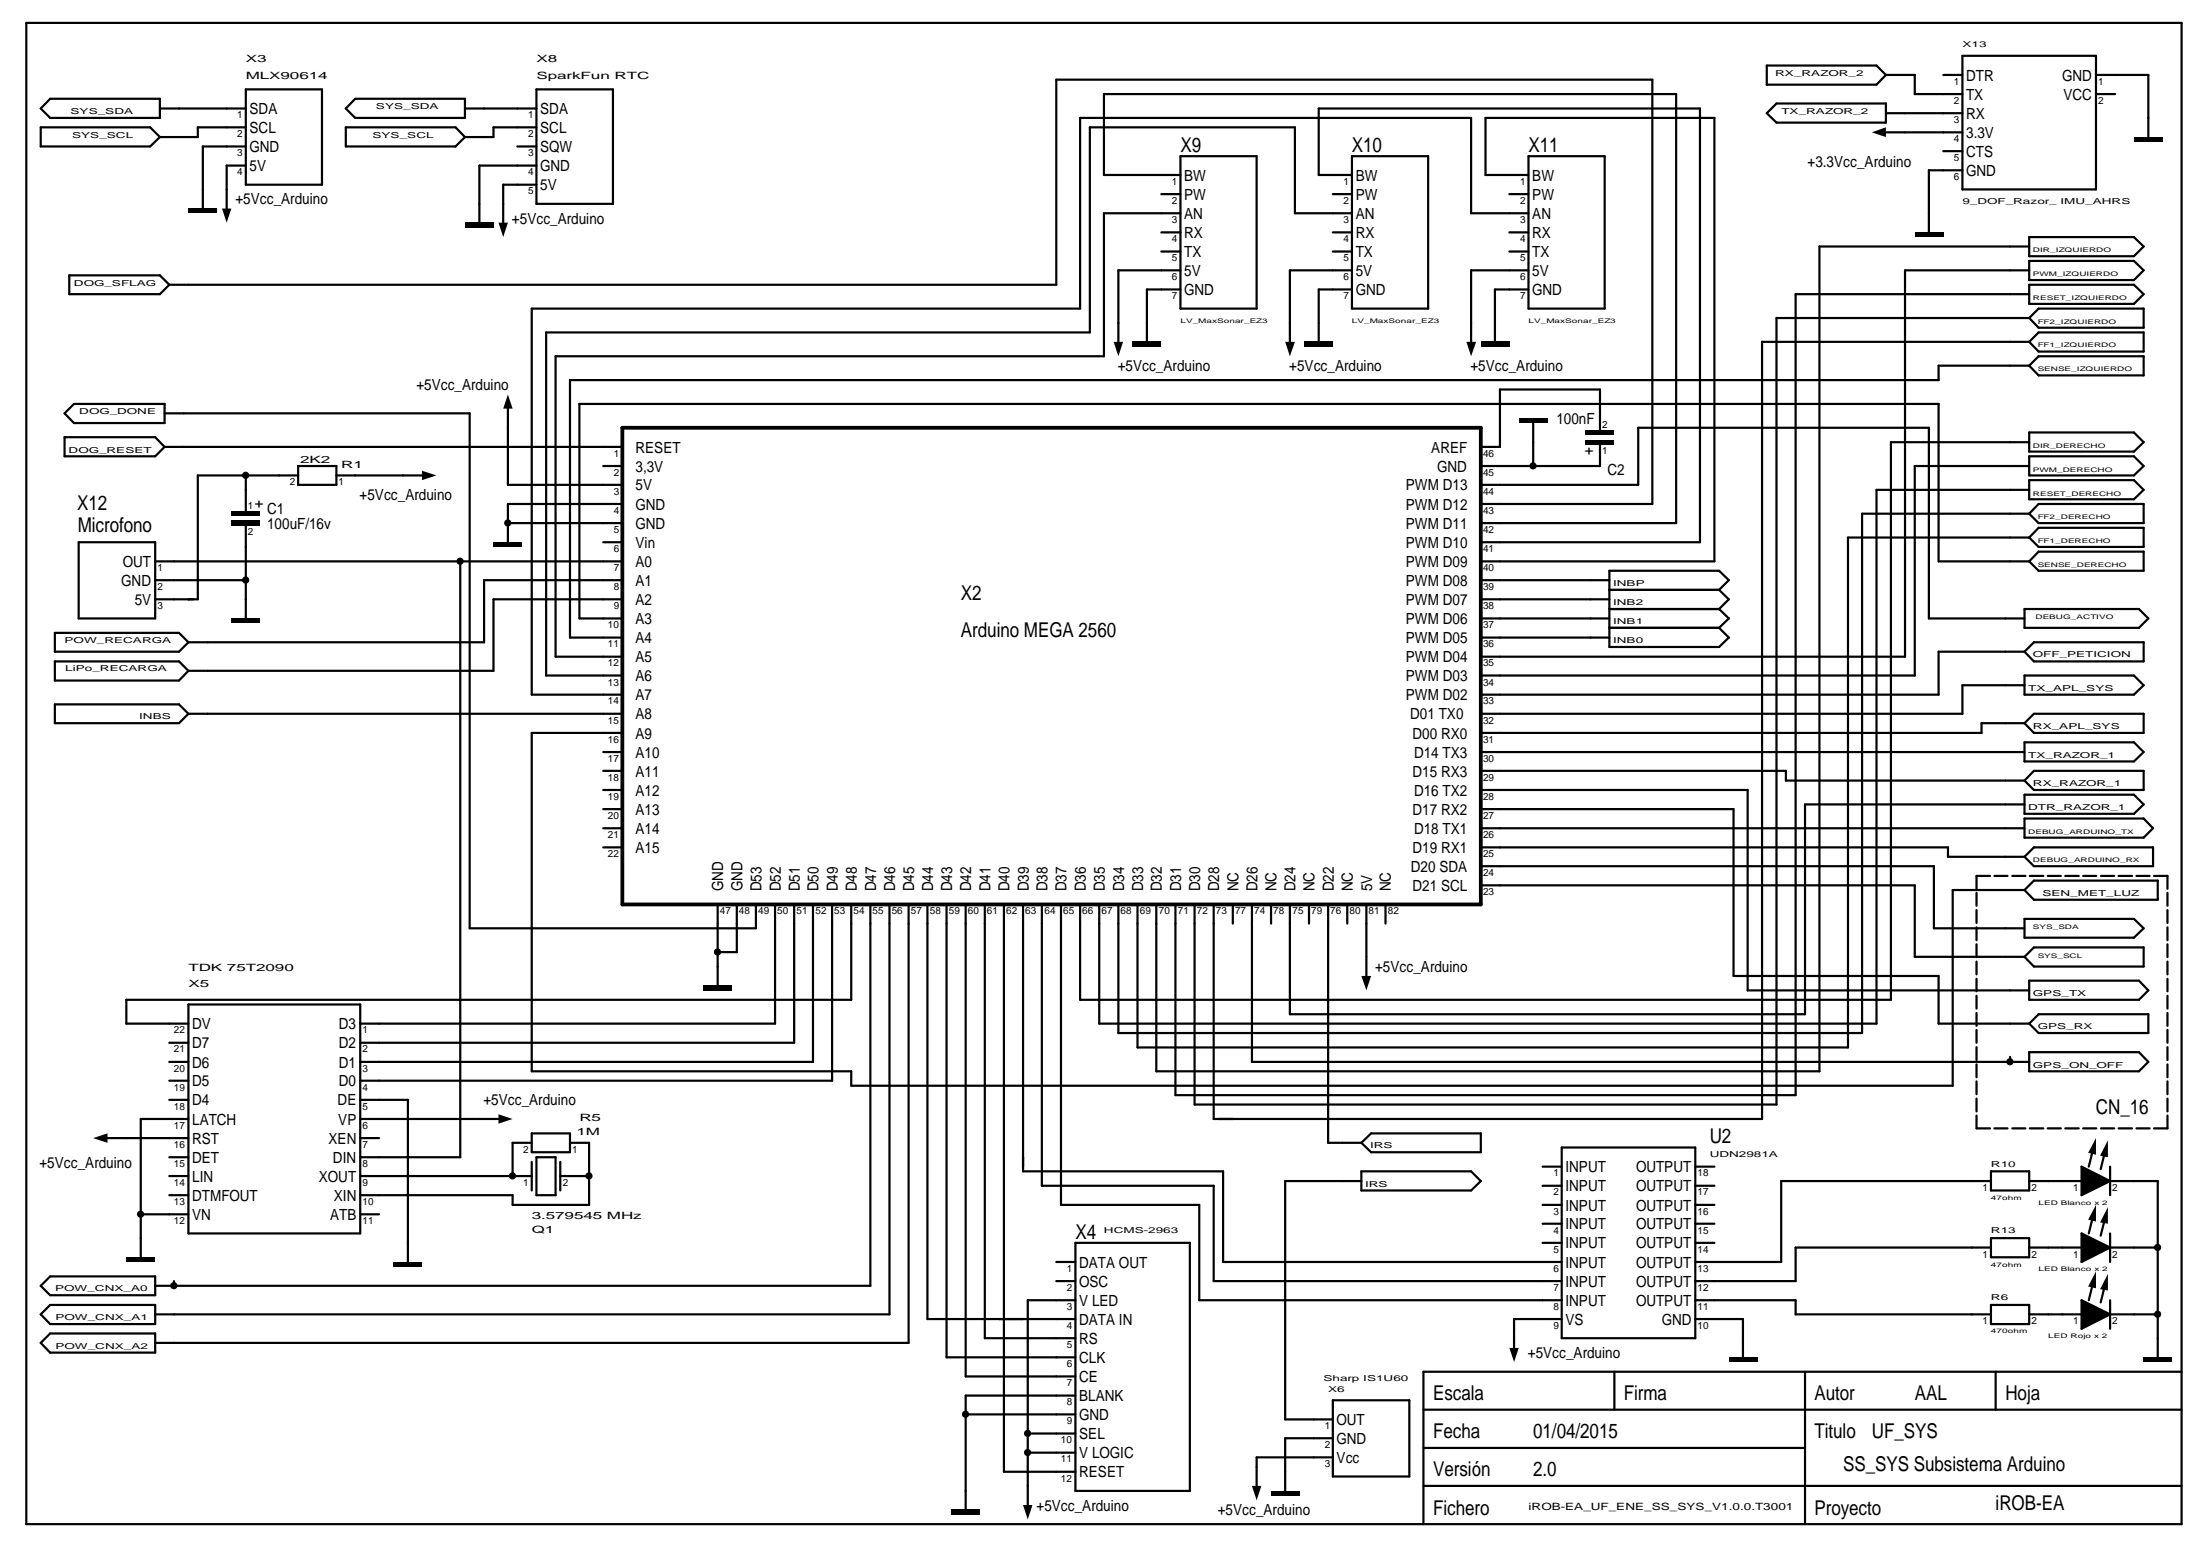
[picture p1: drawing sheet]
<svg xmlns="http://www.w3.org/2000/svg" width="297mm" height="210mm" viewBox="0 0 297 210" stroke-linecap="round" stroke-linejoin="round" font-family="sans-serif">
<g fill="none" stroke="#000" stroke-width=".3">
<path d="M3.6 3.1h291v202.6h-291zM5.5 17.2h14.8l1.3 1.3-1.3 1.3h-14.8zM6.8 13.3h14.8v2.6h-14.8l-1.3-1.3zM21.6 14.6h11.6M33.2 12.1h10.3v12.8h-10.3zM33.2 17.2h-6.5v1.3h-5.1M33.2 19.8h-5.8v8.4M46.7 17.2h14.8l1.3 1.3-1.3 1.3h-14.8zM48 13.3h14.8v2.6h-14.8l-1.3-1.3zM62.8 14.6h9.6M69.8 19.8h2.6M72.4 12.1h10.4v15.4h-10.4z"/>
<path d="M72.4 17.2h-5.8v1.3h-3.8M238.5 8.8h14.9l1.2 1.3-1.2 1.3h-14.9zM238.5 15.3l1.4-1.3h14.7v2.6h-14.7zM254.6 10.1h3.9v2.6h6.5M254.6 15.3h10.4M254.6 17.9h10.4M262.4 10.1h2.6M265 7.5h18v18.1h-18zM283 10.1h7.1v8.4M283 12.7h2.6M9.4 37.2h12.2l1.3 1.2-1.3 1.3h-12.2zM22.9 38.4h119.7v-27.6h80.5v57.2h-23.2"/>
<path d="M33.2 22.4h-2.6v5.8M72.4 24.9h-4.5v5.2M72.4 22.4h-7.7v7.7M156.8 34h2.6M156.8 31.4h2.6M156.8 26.2h2.6M159.4 23.6h-10.3v-10.9h77.2v57.9h-26.4M159.4 36.5h-8.4v9.6M159.4 39.1h-4.5v7M159.4 28.8h-10.3v19.3h-74.1v40.5h9M159.4 21.1h10.3v20.6h-10.3zM180 34h2.5"/>
<path d="M180 31.4h2.5M180 26.2h2.5M182.5 36.5h-8.3v9.6M182.5 23.6h-4.4v-9h51.4v58.6h-29.6M182.5 39.1h-4.4v7M182.5 28.8h-7.7v-11.6h-27.7v27.7h-73.4v46.3h10.3M182.5 21.1h10.3v20.6h-10.3zM203.8 34h2.6M203.8 31.4h2.6M203.8 26.2h2.6M206.4 28.8h-7.8v-12.9h-52.8v25.8h-74v52.1h12.2M206.4 36.5h-7.8v9.6"/>
<path d="M206.4 39.1h-4.6v7M206.4 21.1h10.3v20.6h-10.3zM206.4 23.6h-5.8v-7.7h30.9v59.9h-31.6M262.4 20.4h2.6M265 23h-4.6v8.4M274 32h14.1l1.3 1.3-1.3 1.3h-14.1zM274 35.2h14.1l1.3 1.3-1.3 1.3h-14.1zM274 38.4h14.1l1.3 1.3-1.3 1.3h-14.1zM274 33.3h-28.3v111.3h-89.6v-22.5M274 39.7h-31.6v108.1h-83.7v-25.7M274 36.5h-16.8v52.1h-57.3M8.7 55.8l1.3-1.3h12.2v2.6h-12.2z"/>
<path d="M8.7 59h12.3l1.2 1.3-1.2 1.3h-12.3zM22.2 55.8h41.2v69.5h38.7v-3.2M68.6 55.2v10.2h15.4M207 57.1v5.8M216 58.1v-5.5h-13.5v7.7h-2.6M216 60v2.9h-16.1M274 58.4h14.1l1.3 1.3-1.3 1.3h-14.1zM274 59.7h-18.7v75.3h-109.5v-12.9M274 49.4h-12.3v1.9h-184.7v34.8h7M274 42.9l1.2-1.2h14.2v2.5h-14.2zM274 46.1l1.2-1.2h14.2v2.6h-14.2zM274 49.4l1.2-1.3h14.2v2.6h-14.2z"/>
<path d="M274 46.1h-36.1v104.9h-74v-28.9M274 42.9h-34.1v106.2h-78.6v-27M10.6 73.2h10.4v10.3h-10.4zM21 78.3h12.2M21 75.8h63M22.2 60.3h61.8M33.2 64.2v4.8M33.2 71v12.5M40.3 64.2h-13.6v16.7h-5.7M40.3 62.9h5.1v2.5h-5.1zM45.4 64.2h11.6M62.1 75.8v80.4h-13.5"/>
<path d="M68.6 70.6h15.4M81.4 62.9h2.6M81.4 73.2h2.6M84 78.3h-18.6v8.4h-40M84 68h-15.4v5.2M199.9 78.3h17.4M199.9 65.4h21.3v-7.7h39.2v25.8h12.9M217.3 79.6h14.8M232.1 79.6l1.3-1.3-1.3-1.3h-14.8v10.3h14.8l1.3-1.2-1.3-1.3M232.1 79.6l1.3 1.3-1.3 1.3M274 61.6h14.1l1.3 1.3-1.3 1.3h-14.1zM274 64.8h14.1l1.3 1.3-1.3 1.3h-14.1z"/>
<path d="M274 66.1h-20.6v72.1h-105v-16.1M274 69.3h-22.6v70.1h-100.4v-17.3M274 75.8h-12.3v-21.3h-183.5v29h5.8M274 62.9h-15.5v28.3h-58.6M274 72.6h-24.5v68.8h-95.9v-19.3M275.2 74.5h14.2v2.5h-14.2l-1.2-1.2zM275.2 68h14.2v2.6h-14.2l-1.2-1.3zM275.2 71.2h14.2v2.6h-14.2l-1.2-1.2zM7.4 95.1h16.8l1.2 1.3-1.2 1.2h-16.8zM7.4 85.4h16.8l1.2 1.3-1.2 1.3h-16.8zM7.4 89.3h16.8l1.2 1.3-1.2 1.3h-16.8zM25.4 96.4h58.6"/>
<path d="M84 98.9h-12.2v45.7h43.1v2h148.7v-26.5h9.7M84 80.9h-17.4v9.7h-41.2M199.9 80.9h17.4M199.9 83.5h17.4M199.9 86.1h17.4M217.3 82.2h14.8M217.3 84.8h14.8M232.1 82.2l1.3 1.3-1.3 1.3M273.3 92.5h-8.3v3.9h-65.1M273.3 97.6l1.3-1.2h14.8v2.5h-14.8zM273.3 97.6h-5.8v1.3h-67.6M273.3 82.2h15.5l1.3 1.3-1.3 1.3h-15.5z"/>
<path d="M273.3 91.2h14.8l1.3 1.3-1.3 1.3h-14.8zM273.3 88l1.3-1.3h14.8v2.6h-14.8zM273.3 88h-11.6v5.8h-61.8M81.4 106.6h2.6M81.4 104.1h2.6M81.4 101.5h2.6M81.4 111.8h2.6M81.4 114.4h2.6M81.4 109.2h2.6M199.9 109.2h34.2v22.5h27.6v6.5h12.3M199.9 106.6h36.1v27.1h38M199.9 104.1h41.2v1.3h32.2"/>
<path d="M199.9 101.5h73.4M199.9 116.9h61.2v8.4h12.2M199.9 119.5h58.6v9.7h14.8M199.9 111.8h73.4M199.9 114.4h63.1v1.3h10.3M268.7 118.2h-1.8v1.8M269.3 118.2h1.8M271.7 118.2h1.8M273.3 108.6h-29.6v28.3h-69.5v-14.8M273.3 100.2h14.8l1.3 1.3-1.3 1.3h-14.8zM273.3 107.3h14.8l1.3 1.3-1.3 1.3h-14.8zM273.3 110.5h16.1l1.3 1.3-1.3 1.3h-16.1z"/>
<path d="M274.1 118.2h1.8M274.6 118.9h16.7v2.6h-16.7l-1.3-1.4zM274.6 104.1h14.8v2.5h-14.8l-1.3-1.2zM274.6 114.4h16.1v2.5h-16.1l-1.3-1.2zM276.5 118.2h1.8M278.8 118.2h1.9M281.3 118.2h1.7M283.7 118.2h1.8M286 118.2h1.9M288.5 118.2h1.7M290.8 118.2h1.8v1.8M25.4 135.6h23.2v30.9h-23.2z"/>
<path d="M96.9 122.1v10.9M99.5 122.1v6.4h-2.6M104.6 122.1v16.1h-56M107.2 122.1v18.7h-58.6M109.8 122.1v21.2h-61.2M112.3 122.1v23.8h-63.7M114.9 122.1v12.9h-97.8v3.2h8.3M117.5 122.1v51.5h-96.5M120.1 122.1v55.3h-99.1M122.7 122.1v59.2h-101.7M125.2 122.1v56h20M127.8 122.1v61.1h17.4"/>
<path d="M130.4 122.1v63.7h14.8M133 122.1v58.5h12.2M135.5 122.1v76.6h9.7M138.1 122.1v36h27v12.2h45.8M140.7 122.1v38h23.2v12.8h47M143.3 122.1v40.5h18.6v12.9h49M166.5 122.1v2.6M169 122.1v21.2h105M171.6 122.1v2.6M176.7 122.1v2.6M179.3 122.1v32.2h4.5M181.9 122.1v2.6"/>
<path d="M184.5 122.1v9.6M187.1 122.1v2.6M266.9 120.5v1.8M266.9 122.9v1.7M266.9 125.2v1.7M266.9 127.5v1.7M266.9 129.8v1.7M266.9 132.1v1.7M266.9 134.4v1.7M266.9 136.7v1.8M266.9 139v1.8M273.3 124h14.8l1.3 1.3-1.3 1.3h-14.8z"/>
<path d="M273.3 129.2l1.3-1.3h14.8v2.6h-14.8zM274 132.4h14.8l1.3 1.3-1.3 1.3h-14.8zM275.2 136.9h14.9v2.5h-14.9l-1.2-1.2zM292.6 120.5v1.8M292.6 122.9v1.7M292.6 125.2v1.7M292.6 127.5v1.7M292.6 129.8v1.7M292.6 132.1v1.7M292.6 134.4v1.7M292.6 136.7v1.8M292.6 139v1.8"/>
<path d="M14.5 153.6h10.9M22.9 143.3h2.5M22.9 158.7h2.5M22.9 156.2h2.5M22.9 148.5h2.5M22.9 145.9h2.5M22.9 140.8h2.5M25.4 151h-6.4v18.7M48.6 153.6h2.6M48.6 148.5h6.5v21.8M48.6 158.7h23.2M48.6 151h18.7"/>
<path d="M71.8 154.3h-2.6v4.4M71.8 153h5.2v2.5h-5.2zM71.8 156.8v3.9M72.4 156.2h2.6v5.1h-2.6zM75.6 158.7h3.9M75.6 156.8v3.9M77 154.3h2.5v8.3h-10.3v-1.3h-20.6M183.8 159.4h-10.3v32.2h6.5M183.8 158.1h14.8l1.3 1.3-1.3 1.3h-14.8zM183.8 154.3l1.3-1.3h14.8v2.5h-14.8zM208.3 157.5h2.6M210.9 154.9h18v25.7h-18z"/>
<path d="M228.9 157.5h2.6M266.9 150.6v1.7h1.8M266.9 141.4v1.7M266.9 143.7v1.7M266.9 146v1.7M266.9 148.3v1.7M268.8 159.4h-28.3v10.9h-11.6M268.8 158.1h5.2v2.6h-5.2zM269.3 152.3h1.8M271.4 142.7v.6M271.7 152.3h1.8M274 159.4h7"/>
<path d="M274 142h14.8l1.3 1.3-1.3 1.3h-14.8zM274.1 152.3h1.8M276.5 152.3h1.8M278.8 152.3h1.9M281 157.5l3.9 1.9-3.9 1.9zM281.3 152.3h1.7M282.7 154.9l-.7 2.6M283.7 152.3h1.8M284.3 155.2l-.7 2.6M284.9 159.4h6.4v23.8M284.9 157.5v3.8M286 152.3h1.9"/>
<path d="M288.5 152.3h1.7M292.6 141.4v1.7M292.6 143.7v1.7M292.6 146v1.7M292.6 148.3v1.7M292.6 150.6v1.7h-1.8M5.5 173.6l1.3-1.3h14.2v2.5h-14.2zM6.8 176.1h14.2v2.6h-14.2l-1.3-1.3zM19 163.9h6.4M22.9 161.3h2.5M23.5 172.9v.7M48.6 163.9h2.6"/>
<path d="M142.6 170.3h2.6M142.6 172.9h2.6M145.2 175.5h-6.4v27.7M145.2 167.8h15.5v33.5h-15.5zM208.3 160.1h2.6M208.3 162.6h2.6M208.3 165.2h2.6M208.3 167.8h2.6M210.9 178.1h-6.5v3.8M228.9 175.5h13.5v1.9h26.4M228.9 178.1h6.4v5.1M228.9 160.1h2.6"/>
<path d="M228.9 162.6h2.6M228.9 165.2h2.6M228.9 167.8h2.6M268.8 167.1h5.2v2.6h-5.2zM268.8 176.1h5.2v2.6h-5.2zM268.8 168.4h-26.4v4.5h-13.5M274 177.4h7M274 168.4h7M281 166.5l3.9 1.9-3.9 1.9zM281 175.5l3.9 1.9-3.9 2zM282.7 172.9l-.7 2.6M282.7 163.9l-.7 2.6"/>
<path d="M284.3 173.2l-.7 2.6M284.3 164.3l-.7 2.5M284.9 177.4h6.4M284.9 166.5v3.8M284.9 175.5v3.9M284.9 168.4h6.4M5.5 181.3l1.3-1.3h14.2v2.6h-14.2zM130.4 190.9h14.8M138.8 196.1h6.4M138.8 193.5h6.4M145.2 188.4h-14.8v15.4M180 196.7h-10.3v3.9"/>
<path d="M180 194.1h-6.5v7.2M180 189h10.3v10.3h-10.3zM192.2 195.5h51.5M192.2 190.3h102.4M218 185.2v5.1M243.7 185.2v20.5M269.4 185.2v5.1M294.6 185.2h-102.4v20.5M192.2 200.6h102.4"/>
</g>
<g fill="#000">
<path d="M252.7 17.9l1.9-.7v1.3zM30 28.2h1.2l-.6 1.9zM67.3 30.1h1.3l-.7 1.9zM68.6 53.3l.6 1.9h-1.3zM150.4 46.1h1.2l-.6 2zM173.5 46.1h1.3l-.6 2zM198 46.1h1.3l-.7 2zM57 63.5l1.9 .7-1.9 .6zM183.8 131.7h1.3l-.6 2zM12.6 153.6l1.9-.6v1.3zM67.3 150.4l1.9 .6-1.9 .7zM283 153.6v2.3l-1.1-.3z"/>
<path d="M284.6 153.9v2.3l-1.1-.2zM281 157.5l3.9 1.9-3.9 1.9zM283 171.6v2.3l-1.1-.2zM283 162.6v2.3l-1.1-.3zM284.6 172v2.2l-1.1-.2zM284.6 162.9v2.3l-1.1-.2zM281 175.5l3.9 1.9-3.9 2zM281 166.5l3.9 1.9-3.9 1.9zM203.8 181.9h1.3l-.7 2zM138.1 203.2h1.3l-.6 1.9zM169 200.6h1.3l-.6 1.9z"/>
<path d="M288.1 18.5h3.9v.6h-3.9z" fill-rule="evenodd"/>
<path d="M25.4 28.2h3.9v.6h-3.9z" fill-rule="evenodd"/>
<path d="M62.8 30.1h3.8v.6h-3.8z" fill-rule="evenodd"/>
<path d="M258.5 31.4h3.9v.6h-3.9z" fill-rule="evenodd"/>
<path d="M152.9 46.1h3.9v.7h-3.9z" fill-rule="evenodd"/>
<path d="M176.1 46.1h3.9v.7h-3.9z" fill-rule="evenodd"/>
<path d="M199.9 46.1h3.9v.7h-3.9z" fill-rule="evenodd"/>
<path d="M205.1 56.5h3.9v.6h-3.9z" fill-rule="evenodd"/>
<path d="M214.1 58.1h3.9v.6h-3.9z" fill-rule="evenodd"/>
<path d="M214.1 59.4h3.9v.6h-3.9z" fill-rule="evenodd"/>
<path d="M31.2 70.3h3.9v.7h-3.9z" fill-rule="evenodd"/>
<path d="M31.2 69h3.9v.6h-3.9z" fill-rule="evenodd"/>
<path d="M66.6 73.2h3.9v.6h-3.9z" fill-rule="evenodd"/>
<path d="M31.2 83.5h3.9v.6h-3.9z" fill-rule="evenodd"/>
<path d="M95 133h3.8v.7h-3.8z" fill-rule="evenodd"/>
<path d="M17.1 169.7h3.9v.6h-3.9z" fill-rule="evenodd"/>
<path d="M53.1 170.3h3.9v.7h-3.9z" fill-rule="evenodd"/>
<path d="M233.4 183.2h3.9v.7h-3.9z" fill-rule="evenodd"/>
<path d="M289.4 183.2h3.9v.7h-3.9z" fill-rule="evenodd"/>
<path d="M128.5 203.8h3.8v.7h-3.8z" fill-rule="evenodd"/>
<path d="M171.6 201.3h3.9v.6h-3.9z" fill-rule="evenodd"/>
<circle cx="33.2" cy="78.3" r=".49"/>
<circle cx="33.2" cy="64.2" r=".49"/>
<circle cx="62.1" cy="75.8" r=".49"/>
<circle cx="68.6" cy="70.6" r=".49"/>
<circle cx="207" cy="62.9" r=".49"/>
<circle cx="96.9" cy="128.5" r=".49"/>
<circle cx="69.2" cy="158.7" r=".49"/>
<circle cx="79.5" cy="158.7" r=".49"/>
<circle cx="271.4" cy="143.3" r=".49"/>
<circle cx="19" cy="163.9" r=".49"/>
<circle cx="23.5" cy="173.5" r=".49"/>
<circle cx="291.3" cy="177.4" r=".49"/>
<circle cx="291.3" cy="168.4" r=".49"/>
<circle cx="130.4" cy="190.9" r=".49"/>
<circle cx="138.7" cy="193.5" r=".49"/>
<circle cx="138.7" cy="196.1" r=".49"/>
</g>
<path d="M84 57.7h115.9v64.4h-115.9z" fill="none" stroke="#000" stroke-width=".51"/>
<g font-size="2.8">
<text x="159.4" y="20.6">X9</text>
<text x="182.5" y="20.6">X10</text>
<text x="206.4" y="20.6">X11</text>
<text x="10.4" y="68.8">X12</text>
<text x="10.5" y="71.8">Microfono</text>
<text x="129.7" y="81">X2</text>
<text x="129.7" y="86">Arduino MEGA 2560</text>
<text x="230.8" y="154.3">U2</text>
<text x="283" y="150.4">CN_16</text>
<text x="145.2" y="167.3">X4</text>
<text x="193.5" y="189">Escala</text>
<text x="219.2" y="189">Firma</text>
<text x="245" y="189">Autor</text>
<text x="258.5" y="189">AAL</text>
<text x="270.8" y="189">Hoja</text>
<text x="193.5" y="194.1">Fecha</text>
<text x="207" y="194.1">01/04/2015</text>
<text x="245" y="194.1">Titulo</text>
<text x="252.7" y="194.1">UF_SYS</text>
<text x="193.5" y="199.3">Versión</text>
<text x="207" y="199.3">2.0</text>
<text x="248.9" y="198.5">SS_SYS Subsistema Arduino</text>
<text x="269.4" y="203.8">iROB-EA</text>
<text x="193.5" y="204.5">Fichero</text>
<text x="245" y="204.5">Proyecto</text>
</g>
<g font-size="2.1">
<text x="265.5" y="10.9">DTR</text>
<text x="278.4" y="10.9">GND</text>
<text x="33.7" y="17.9">SCL</text>
<text x="33.7" y="15.4">SDA</text>
<text x="72.9" y="17.9">SCL</text>
<text x="72.9" y="15.4">SDA</text>
<text x="265.5" y="16">RX</text>
<text x="265.5" y="13.5">TX</text>
<text x="278.6" y="13.5">VCC</text>
<text x="33.7" y="23.1">5V</text>
<text x="33.7" y="20.5">GND</text>
<text x="72.9" y="23.1">GND</text>
<text x="72.9" y="20.5">SQW</text>
<text x="244" y="22.5">+3.3Vcc_Arduino</text>
<text x="265.5" y="23.7">GND</text>
<text x="265.5" y="21.2">CTS</text>
<text x="265.5" y="18.6">3.3V</text>
<text x="31.8" y="27.6">+5Vcc_Arduino</text>
<text x="72.9" y="25.7">5V</text>
<text x="159.9" y="29.5">AN</text>
<text x="159.9" y="27">PW</text>
<text x="159.9" y="24.4">BW</text>
<text x="183" y="29.5">AN</text>
<text x="183" y="27">PW</text>
<text x="183" y="24.4">BW</text>
<text x="206.9" y="29.5">AN</text>
<text x="206.9" y="27">PW</text>
<text x="206.9" y="24.4">BW</text>
<text x="69.1" y="30.2">+5Vcc_Arduino</text>
<text x="159.9" y="34.7">TX</text>
<text x="159.9" y="32.1">RX</text>
<text x="183" y="34.7">TX</text>
<text x="183" y="32.1">RX</text>
<text x="206.9" y="34.7">TX</text>
<text x="206.9" y="32.1">RX</text>
<text x="159.9" y="39.8">GND</text>
<text x="159.9" y="37.3">5V</text>
<text x="183" y="39.8">GND</text>
<text x="183" y="37.3">5V</text>
<text x="206.9" y="39.8">GND</text>
<text x="206.9" y="37.3">5V</text>
<text x="56.2" y="52.7">+5Vcc_Arduino</text>
<text x="150.9" y="50.1">+5Vcc_Arduino</text>
<text x="174.1" y="50.1">+5Vcc_Arduino</text>
<text x="198.5" y="50.1">+5Vcc_Arduino</text>
<text x="210.1" y="57.2">100nF</text>
<text x="85.8" y="63.7">3,3V</text>
<text x="85.8" y="61.1">RESET</text>
<text x="193.2" y="61.1">AREF</text>
<text x="194.1" y="63.7">GND</text>
<text x="215.1" y="61.5" transform="rotate(-90 215.1 61.5)">+</text>
<text x="217" y="64.1">C2</text>
<text x="35.6" y="68.6" transform="rotate(-90 35.6 68.6)">+</text>
<text x="36.1" y="71.4">100uF/16v</text>
<text x="36.1" y="69.3">C1</text>
<text x="48.6" y="67.5">+5Vcc_Arduino</text>
<text x="85.8" y="71.4">GND</text>
<text x="85.8" y="68.8">GND</text>
<text x="85.8" y="66.2">5V</text>
<text x="189.8" y="71.4">PWM D11</text>
<text x="189.8" y="68.8">PWM D12</text>
<text x="189.8" y="66.2">PWM D13</text>
<text x="16.6" y="76.5">OUT</text>
<text x="85.8" y="76.5">A0</text>
<text x="85.8" y="74">Vin</text>
<text x="189.8" y="76.5">PWM D09</text>
<text x="189.8" y="74">PWM D10</text>
<text x="16.4" y="79.1">GND</text>
<text x="18.2" y="81.7">5V</text>
<text x="85.8" y="81.7">A2</text>
<text x="85.8" y="79.1">A1</text>
<text x="189.8" y="81.7">PWM D07</text>
<text x="189.8" y="79.1">PWM D08</text>
<text x="85.8" y="89.4">A5</text>
<text x="85.8" y="86.8">A4</text>
<text x="85.8" y="84.2">A3</text>
<text x="189.8" y="89.4">PWM D04</text>
<text x="189.8" y="86.8">PWM D05</text>
<text x="189.8" y="84.2">PWM D06</text>
<text x="85.8" y="94.5">A7</text>
<text x="85.8" y="91.9">A6</text>
<text x="189.8" y="94.5">PWM D02</text>
<text x="189.8" y="91.9">PWM D03</text>
<text x="85.8" y="99.7">A9</text>
<text x="85.8" y="97.1">A8</text>
<text x="190.4" y="97.1">D01 TX0</text>
<text x="190.7" y="99.7">D00 RX0</text>
<text x="85.8" y="107.4">A12</text>
<text x="85.8" y="104.8">A11</text>
<text x="85.8" y="102.3">A10</text>
<text x="190.7" y="104.8">D15 RX3</text>
<text x="190.9" y="107.4">D16 TX2</text>
<text x="190.9" y="102.3">D14 TX3</text>
<text x="85.8" y="112.6">A14</text>
<text x="85.8" y="110">A13</text>
<text x="190.7" y="110">D17 RX2</text>
<text x="190.9" y="112.6">D18 TX1</text>
<text x="85.8" y="115.1">A15</text>
<text x="190.5" y="117.7">D20 SDA</text>
<text x="190.7" y="115.1">D19 RX1</text>
<text x="97.7" y="120.3" transform="rotate(-90 97.7 120.3)">GND</text>
<text x="100.2" y="120.3" transform="rotate(-90 100.2 120.3)">GND</text>
<text x="102.8" y="120.3" transform="rotate(-90 102.8 120.3)">D53</text>
<text x="105.4" y="120.3" transform="rotate(-90 105.4 120.3)">D52</text>
<text x="108" y="120.3" transform="rotate(-90 108 120.3)">D51</text>
<text x="110.5" y="120.3" transform="rotate(-90 110.5 120.3)">D50</text>
<text x="113.1" y="120.3" transform="rotate(-90 113.1 120.3)">D49</text>
<text x="115.7" y="120.3" transform="rotate(-90 115.7 120.3)">D48</text>
<text x="118.3" y="120.3" transform="rotate(-90 118.3 120.3)">D47</text>
<text x="120.9" y="120.3" transform="rotate(-90 120.9 120.3)">D46</text>
<text x="123.4" y="120.3" transform="rotate(-90 123.4 120.3)">D45</text>
<text x="126" y="120.3" transform="rotate(-90 126 120.3)">D44</text>
<text x="128.6" y="120.3" transform="rotate(-90 128.6 120.3)">D43</text>
<text x="131.1" y="120.3" transform="rotate(-90 131.1 120.3)">D42</text>
<text x="133.7" y="120.3" transform="rotate(-90 133.7 120.3)">D41</text>
<text x="136.3" y="120.3" transform="rotate(-90 136.3 120.3)">D40</text>
<text x="138.9" y="120.3" transform="rotate(-90 138.9 120.3)">D39</text>
<text x="141.4" y="120.3" transform="rotate(-90 141.4 120.3)">D38</text>
<text x="144" y="120.3" transform="rotate(-90 144 120.3)">D37</text>
<text x="146.6" y="120.3" transform="rotate(-90 146.6 120.3)">D36</text>
<text x="149.2" y="120.3" transform="rotate(-90 149.2 120.3)">D35</text>
<text x="151.8" y="120.3" transform="rotate(-90 151.8 120.3)">D34</text>
<text x="154.3" y="120.3" transform="rotate(-90 154.3 120.3)">D33</text>
<text x="156.9" y="120.3" transform="rotate(-90 156.9 120.3)">D32</text>
<text x="159.5" y="120.3" transform="rotate(-90 159.5 120.3)">D31</text>
<text x="162" y="120.3" transform="rotate(-90 162 120.3)">D30</text>
<text x="164.6" y="120.3" transform="rotate(-90 164.6 120.3)">D28</text>
<text x="167.2" y="120.3" transform="rotate(-90 167.2 120.3)">NC</text>
<text x="169.8" y="120.3" transform="rotate(-90 169.8 120.3)">D26</text>
<text x="172.3" y="120.3" transform="rotate(-90 172.3 120.3)">NC</text>
<text x="174.9" y="120.3" transform="rotate(-90 174.9 120.3)">D24</text>
<text x="177.5" y="120.3" transform="rotate(-90 177.5 120.3)">NC</text>
<text x="180.1" y="120.3" transform="rotate(-90 180.1 120.3)">D22</text>
<text x="182.7" y="120.3" transform="rotate(-90 182.7 120.3)">NC</text>
<text x="185.2" y="120.3" transform="rotate(-90 185.2 120.3)">5V</text>
<text x="187.8" y="120.3" transform="rotate(-90 187.8 120.3)">NC</text>
<text x="190.7" y="120.3">D21 SCL</text>
<text x="185.7" y="131.2">+5Vcc_Arduino</text>
<text x="25.9" y="141.5">D7</text>
<text x="25.9" y="138.9">DV</text>
<text x="45.8" y="141.5">D2</text>
<text x="45.8" y="138.9">D3</text>
<text x="25.9" y="149.2">D4</text>
<text x="25.9" y="146.6">D5</text>
<text x="25.9" y="144.1">D6</text>
<text x="45.6" y="149.2">DE</text>
<text x="45.8" y="146.6">D0</text>
<text x="45.8" y="144.1">D1</text>
<text x="65.3" y="149.2">+5Vcc_Arduino</text>
<text x="25.9" y="154.4">RST</text>
<text x="25.9" y="151.8">LATCH</text>
<text x="44.4" y="154.4">XEN</text>
<text x="45.7" y="151.8">VP</text>
<text x="5.3" y="157.6">+5Vcc_Arduino</text>
<text x="25.9" y="159.5">LIN</text>
<text x="25.9" y="157">DET</text>
<text x="43" y="159.5">XOUT</text>
<text x="45" y="157">DIN</text>
<text x="211.4" y="160.8">INPUT</text>
<text x="211.4" y="158.2">INPUT</text>
<text x="220.9" y="158.2">OUTPUT</text>
<text x="220.9" y="160.8">OUTPUT</text>
<text x="25.9" y="164.7">VN</text>
<text x="25.9" y="162.1">DTMFOUT</text>
<text x="44.6" y="164.7">ATB</text>
<text x="45.1" y="162.1">XIN</text>
<text x="211.4" y="165.9">INPUT</text>
<text x="211.4" y="163.4">INPUT</text>
<text x="220.9" y="163.4">OUTPUT</text>
<text x="220.9" y="165.9">OUTPUT</text>
<text x="145.7" y="173.7">OSC</text>
<text x="145.7" y="171.1">DATA OUT</text>
<text x="211.4" y="173.7">INPUT</text>
<text x="211.4" y="171.1">INPUT</text>
<text x="211.4" y="168.5">INPUT</text>
<text x="220.9" y="168.5">OUTPUT</text>
<text x="220.9" y="171.1">OUTPUT</text>
<text x="220.9" y="173.7">OUTPUT</text>
<text x="145.7" y="178.8">DATA IN</text>
<text x="145.7" y="176.3">V LED</text>
<text x="211.4" y="178.8">VS</text>
<text x="211.4" y="176.3">INPUT</text>
<text x="220.9" y="176.3">OUTPUT</text>
<text x="224.4" y="178.8">GND</text>
<text x="145.7" y="184">CLK</text>
<text x="145.7" y="181.4">RS</text>
<text x="206.3" y="183.3">+5Vcc_Arduino</text>
<text x="145.7" y="191.7">GND</text>
<text x="145.7" y="189.1">BLANK</text>
<text x="145.7" y="186.6">CE</text>
<text x="145.7" y="196.8">V LOGIC</text>
<text x="145.7" y="194.3">SEL</text>
<text x="180.5" y="197.5">Vcc</text>
<text x="180.5" y="194.9">GND</text>
<text x="180.5" y="192.4">OUT</text>
<text x="140" y="203.9">+5Vcc_Arduino</text>
<text x="145.7" y="199.4">RESET</text>
<text x="164.4" y="204.6">+5Vcc_Arduino</text>
</g>
<g font-size="1.4">
<text x="33.2" y="10.7">MLX90614</text>
<text x="33.2" y="8.3">X3</text>
<text x="72.4" y="10.7">SparkFun RTC</text>
<text x="72.4" y="8.3">X8</text>
<text x="263.8" y="11.4">1</text>
<text x="283.3" y="11.4">1</text>
<text x="32" y="16">1</text>
<text x="71.3" y="16">1</text>
<text x="263.8" y="16.6">3</text>
<text x="263.8" y="14">2</text>
<text x="283.3" y="14">2</text>
<text x="32" y="23.7">4</text>
<text x="32" y="21.1">3</text>
<text x="32" y="18.5">2</text>
<text x="71.3" y="23.7">4</text>
<text x="71.3" y="21.1">3</text>
<text x="71.3" y="18.5">2</text>
<text x="263.8" y="21.7">5</text>
<text x="263.8" y="19.2">4</text>
<text x="71.3" y="26.2">5</text>
<text x="158.2" y="27.5">2</text>
<text x="158.2" y="24.9">1</text>
<text x="181.4" y="27.5">2</text>
<text x="181.4" y="24.9">1</text>
<text x="205.2" y="27.5">2</text>
<text x="205.2" y="24.9">1</text>
<text x="263.8" y="24.3">6</text>
<text x="158.2" y="35.3">5</text>
<text x="158.2" y="32.7">4</text>
<text x="158.2" y="30.1">3</text>
<text x="181.4" y="35.3">5</text>
<text x="181.4" y="32.7">4</text>
<text x="181.4" y="30.1">3</text>
<text x="205.2" y="35.3">5</text>
<text x="205.2" y="32.7">4</text>
<text x="205.2" y="30.1">3</text>
<text x="158.2" y="40.4">7</text>
<text x="158.2" y="37.8">6</text>
<text x="181.4" y="40.4">7</text>
<text x="181.4" y="37.8">6</text>
<text x="205.2" y="40.4">7</text>
<text x="205.2" y="37.8">6</text>
<text x="216.3" y="57.7">2</text>
<text x="39.1" y="65.5">2</text>
<text x="40.5" y="62.5">2K2</text>
<text x="45.7" y="65.5">1</text>
<text x="46.1" y="63.2">R1</text>
<text x="82.9" y="64.2">2</text>
<text x="82.9" y="61.6">1</text>
<text x="200.2" y="64.2">45</text>
<text x="200.2" y="61.6">46</text>
<text x="216.3" y="61.3">1</text>
<text x="33.5" y="68.7">1</text>
<text x="82.9" y="71.9">5</text>
<text x="82.9" y="69.3">4</text>
<text x="82.9" y="66.8">3</text>
<text x="200.2" y="71.9">42</text>
<text x="200.2" y="69.3">43</text>
<text x="200.2" y="66.8">44</text>
<text x="21.2" y="77.1">1</text>
<text x="33.5" y="72.3">2</text>
<text x="82.9" y="77.1">7</text>
<text x="82.9" y="74.5">6</text>
<text x="200.2" y="77.1">40</text>
<text x="200.2" y="74.5">41</text>
<text x="21.2" y="82.2">3</text>
<text x="21.2" y="79.6">2</text>
<text x="82.9" y="82.2">9</text>
<text x="82.9" y="79.6">8</text>
<text x="200.2" y="82.2">38</text>
<text x="200.2" y="79.6">39</text>
<text x="82.1" y="90">12</text>
<text x="82.1" y="87.4">11</text>
<text x="82.1" y="84.8">10</text>
<text x="200.2" y="90">35</text>
<text x="200.2" y="87.4">36</text>
<text x="200.2" y="84.8">37</text>
<text x="82.1" y="95.1">14</text>
<text x="82.1" y="92.5">13</text>
<text x="200.2" y="95.1">33</text>
<text x="200.2" y="92.5">34</text>
<text x="82.1" y="100.2">16</text>
<text x="82.1" y="97.7">15</text>
<text x="200.2" y="100.2">31</text>
<text x="200.2" y="97.7">32</text>
<text x="82.1" y="107.9">19</text>
<text x="82.1" y="105.4">18</text>
<text x="82.1" y="102.8">17</text>
<text x="200.2" y="107.9">28</text>
<text x="200.2" y="105.4">29</text>
<text x="200.2" y="102.8">30</text>
<text x="82.1" y="113.1">21</text>
<text x="82.1" y="110.5">20</text>
<text x="200.2" y="113.1">26</text>
<text x="200.2" y="110.5">27</text>
<text x="82.1" y="115.7">22</text>
<text x="200.2" y="118.3">24</text>
<text x="200.2" y="115.7">25</text>
<text x="97.2" y="123.4">47</text>
<text x="99.8" y="123.4">48</text>
<text x="102.4" y="123.4">49</text>
<text x="104.9" y="123.4">50</text>
<text x="107.5" y="123.4">51</text>
<text x="110.1" y="123.4">52</text>
<text x="112.6" y="123.4">53</text>
<text x="115.2" y="123.4">54</text>
<text x="117.8" y="123.4">55</text>
<text x="120.4" y="123.4">56</text>
<text x="123" y="123.4">57</text>
<text x="125.6" y="123.4">58</text>
<text x="128.1" y="123.4">59</text>
<text x="130.7" y="123.4">60</text>
<text x="133.3" y="123.4">61</text>
<text x="135.8" y="123.4">62</text>
<text x="138.4" y="123.4">63</text>
<text x="141" y="123.4">64</text>
<text x="143.5" y="123.4">65</text>
<text x="146.1" y="123.4">66</text>
<text x="148.7" y="123.4">67</text>
<text x="151.3" y="123.4">68</text>
<text x="153.9" y="123.4">69</text>
<text x="156.5" y="123.4">70</text>
<text x="159" y="123.4">71</text>
<text x="161.6" y="123.4">72</text>
<text x="164.2" y="123.4">73</text>
<text x="166.7" y="123.4">77</text>
<text x="169.3" y="123.4">74</text>
<text x="171.9" y="123.4">78</text>
<text x="174.5" y="123.4">75</text>
<text x="177" y="123.4">79</text>
<text x="179.6" y="123.4">76</text>
<text x="182.2" y="123.4">80</text>
<text x="184.8" y="123.4">81</text>
<text x="187.4" y="123.4">82</text>
<text x="200.2" y="120.8">23</text>
<text x="25.4" y="131.1">TDK 75T2090</text>
<text x="25.4" y="133.2">X5</text>
<text x="23.5" y="142.1">21</text>
<text x="23.5" y="139.5">22</text>
<text x="48.9" y="142.1">2</text>
<text x="48.9" y="139.5">1</text>
<text x="23.5" y="149.8">18</text>
<text x="23.5" y="147.2">19</text>
<text x="23.5" y="144.7">20</text>
<text x="48.9" y="149.8">5</text>
<text x="48.9" y="147.2">4</text>
<text x="48.9" y="144.7">3</text>
<text x="23.5" y="154.9">16</text>
<text x="23.5" y="152.4">17</text>
<text x="48.9" y="154.9">7</text>
<text x="48.9" y="152.4">6</text>
<text x="70.7" y="155.6">2</text>
<text x="77.3" y="155.6">1</text>
<text x="77.8" y="153.2">1M</text>
<text x="78.2" y="151.3">R5</text>
<text x="23.5" y="160.1">14</text>
<text x="23.5" y="157.5">15</text>
<text x="48.9" y="160.1">9</text>
<text x="48.9" y="157.5">8</text>
<text x="70.7" y="160.1">1</text>
<text x="76" y="160.1">2</text>
<text x="209.8" y="161.4">2</text>
<text x="209.8" y="158.8">1</text>
<text x="229.2" y="158.8">18</text>
<text x="229.2" y="161.4">17</text>
<text x="267.7" y="160.7">1</text>
<text x="274.3" y="160.7">2</text>
<text x="279.9" y="160.7">1</text>
<text x="285.2" y="160.7">2</text>
<text x="23.5" y="165.2">12</text>
<text x="23.5" y="162.6">13</text>
<text x="48.9" y="165.2">11</text>
<text x="48.9" y="162.6">10</text>
<text x="71.8" y="164.5">3.579545 MHz</text>
<text x="71.8" y="166.5">Q1</text>
<text x="209.8" y="166.5">4</text>
<text x="209.8" y="164">3</text>
<text x="229.2" y="164">16</text>
<text x="229.2" y="166.5">15</text>
<text x="144.1" y="171.7">1</text>
<text x="209.8" y="171.7">6</text>
<text x="209.8" y="169.1">5</text>
<text x="229.2" y="169.1">14</text>
<text x="229.2" y="171.7">13</text>
<text x="267.7" y="169.8">1</text>
<text x="274.3" y="169.8">2</text>
<text x="279.9" y="169.8">1</text>
<text x="285.2" y="169.8">2</text>
<text x="144.1" y="179.4">4</text>
<text x="144.1" y="176.8">3</text>
<text x="144.1" y="174.2">2</text>
<text x="209.8" y="179.4">9</text>
<text x="209.8" y="176.8">8</text>
<text x="209.8" y="174.2">7</text>
<text x="229.2" y="174.2">12</text>
<text x="229.2" y="176.8">11</text>
<text x="229.2" y="179.4">10</text>
<text x="267.7" y="178.7">1</text>
<text x="274.3" y="178.7">2</text>
<text x="279.9" y="178.7">1</text>
<text x="285.2" y="178.7">2</text>
<text x="144.1" y="184.5">6</text>
<text x="144.1" y="181.9">5</text>
<text x="144.1" y="189.7">8</text>
<text x="144.1" y="187.1">7</text>
<text x="143.3" y="197.4">11</text>
<text x="143.3" y="194.8">10</text>
<text x="144.1" y="192.3">9</text>
<text x="178.9" y="195.5">2</text>
<text x="178.9" y="192.9">1</text>
<text x="143.3" y="200">12</text>
<text x="178.9" y="198">3</text>
<text x="206.4" y="203.8">iROB-EA_UF_ENE_SS_SYS_V1.0.0.T3001</text>
</g>
<g font-size="1.1">
<text x="239.7" y="10.2">RX_RAZOR_2</text>
<text x="265" y="6.4">X13</text>
<text x="9.5" y="15.4">SYS_SDA</text>
<text x="50.8" y="14.7">SYS_SDA</text>
<text x="240.5" y="15.4">TX_RAZOR_2</text>
<text x="9.7" y="18.6">SYS_SCL</text>
<text x="50.3" y="18.6">SYS_SCL</text>
<text x="265" y="27.5">9_DOF_Razor_ IMU_AHRS</text>
<text x="10" y="38.6">DOG_SFLAG</text>
<text x="10.7" y="55.9">DOG_DONE</text>
<text x="9.3" y="61.1">DOG_RESET</text>
<text x="217.8" y="79.1">INBP</text>
<text x="217.8" y="81.7">INB2</text>
<text x="8.7" y="86.7">POW_RECARGA</text>
<text x="217.8" y="84.2">INB1</text>
<text x="217.8" y="86.8">INB0</text>
<text x="274.5" y="88.7">OFF_PETICION</text>
<text x="8.8" y="90.6">LiPo_RECARGA</text>
<text x="273.9" y="93.3">TX_APL_SYS</text>
<text x="18.8" y="97">INBS</text>
<text x="274.5" y="98.4">RX_APL_SYS</text>
<text x="273.9" y="102.3">TX_RAZOR_1</text>
<text x="274.5" y="106.1">RX_RAZOR_1</text>
<text x="273.9" y="109.3">DTR_RAZOR_1</text>
<text x="275.8" y="120.9">SEN_MET_LUZ</text>
<text x="274.5" y="134.5">GPS_TX</text>
<text x="275.1" y="138.9">GPS_RX</text>
<text x="274.5" y="144.1">GPS_ON_OFF</text>
<text x="185" y="155">IRS</text>
<text x="184.3" y="160.2">IRS</text>
<text x="230.8" y="156.2">UDN2981A</text>
<text x="268.8" y="157.5">R10</text>
<text x="149.1" y="166.5">HCMS-2963</text>
<text x="268.8" y="166.5">R13</text>
<text x="7.4" y="174.3">POW_CNX_A0</text>
<text x="7.5" y="178.2">POW_CNX_A1</text>
<text x="268.8" y="175.5">R6</text>
<text x="7.5" y="182">POW_CNX_A2</text>
<text x="178.7" y="186.4">Sharp IS1U60</text>
<text x="179.3" y="187.9">X6</text>
</g>
<g font-size=".8">
<text x="274.5" y="34">DIR_IZQUIERDO</text>
<text x="274.5" y="40.5">RESET_IZQUIERDO</text>
<text x="274.5" y="37.3">PWM_IZQUIERDO</text>
<text x="159.4" y="43.6">LV_MaxSonar_EZ3</text>
<text x="182.5" y="43.6">LV_MaxSonar_EZ3</text>
<text x="206.4" y="43.6">LV_MaxSonar_EZ3</text>
<text x="275.1" y="46.9">FF1_IZQUIERDO</text>
<text x="275.1" y="43.7">FF2_IZQUIERDO</text>
<text x="275.1" y="50.1">SENSE_IZQUIERDO</text>
<text x="274.5" y="63.7">PWM_DERECHO</text>
<text x="274.5" y="60.5">DIR_DERECHO</text>
<text x="274.5" y="66.9">RESET_DERECHO</text>
<text x="275.1" y="70.1">FF2_DERECHO</text>
<text x="275.1" y="76.5">SENSE_DERECHO</text>
<text x="275.1" y="73.3">FF1_DERECHO</text>
<text x="274.8" y="83.6">DEBUG_ACTIVO</text>
<text x="273.9" y="112.6">DEBUG_ARDUINO_TX</text>
<text x="274.5" y="116.4">DEBUG_ARDUINO_RX</text>
<text x="274.5" y="125.4">SYS_SDA</text>
<text x="275.1" y="129.3">SYS_SCL</text>
<text x="268.8" y="162">47ohm</text>
<text x="275.2" y="162.6">LED Blanco x 2</text>
<text x="268.8" y="171">47ohm</text>
<text x="275.2" y="171.6">LED Blanco x 2</text>
<text x="268.8" y="180">470ohm</text>
<text x="276.6" y="180.6">LED Rojo x 2</text>
</g>
</svg>
